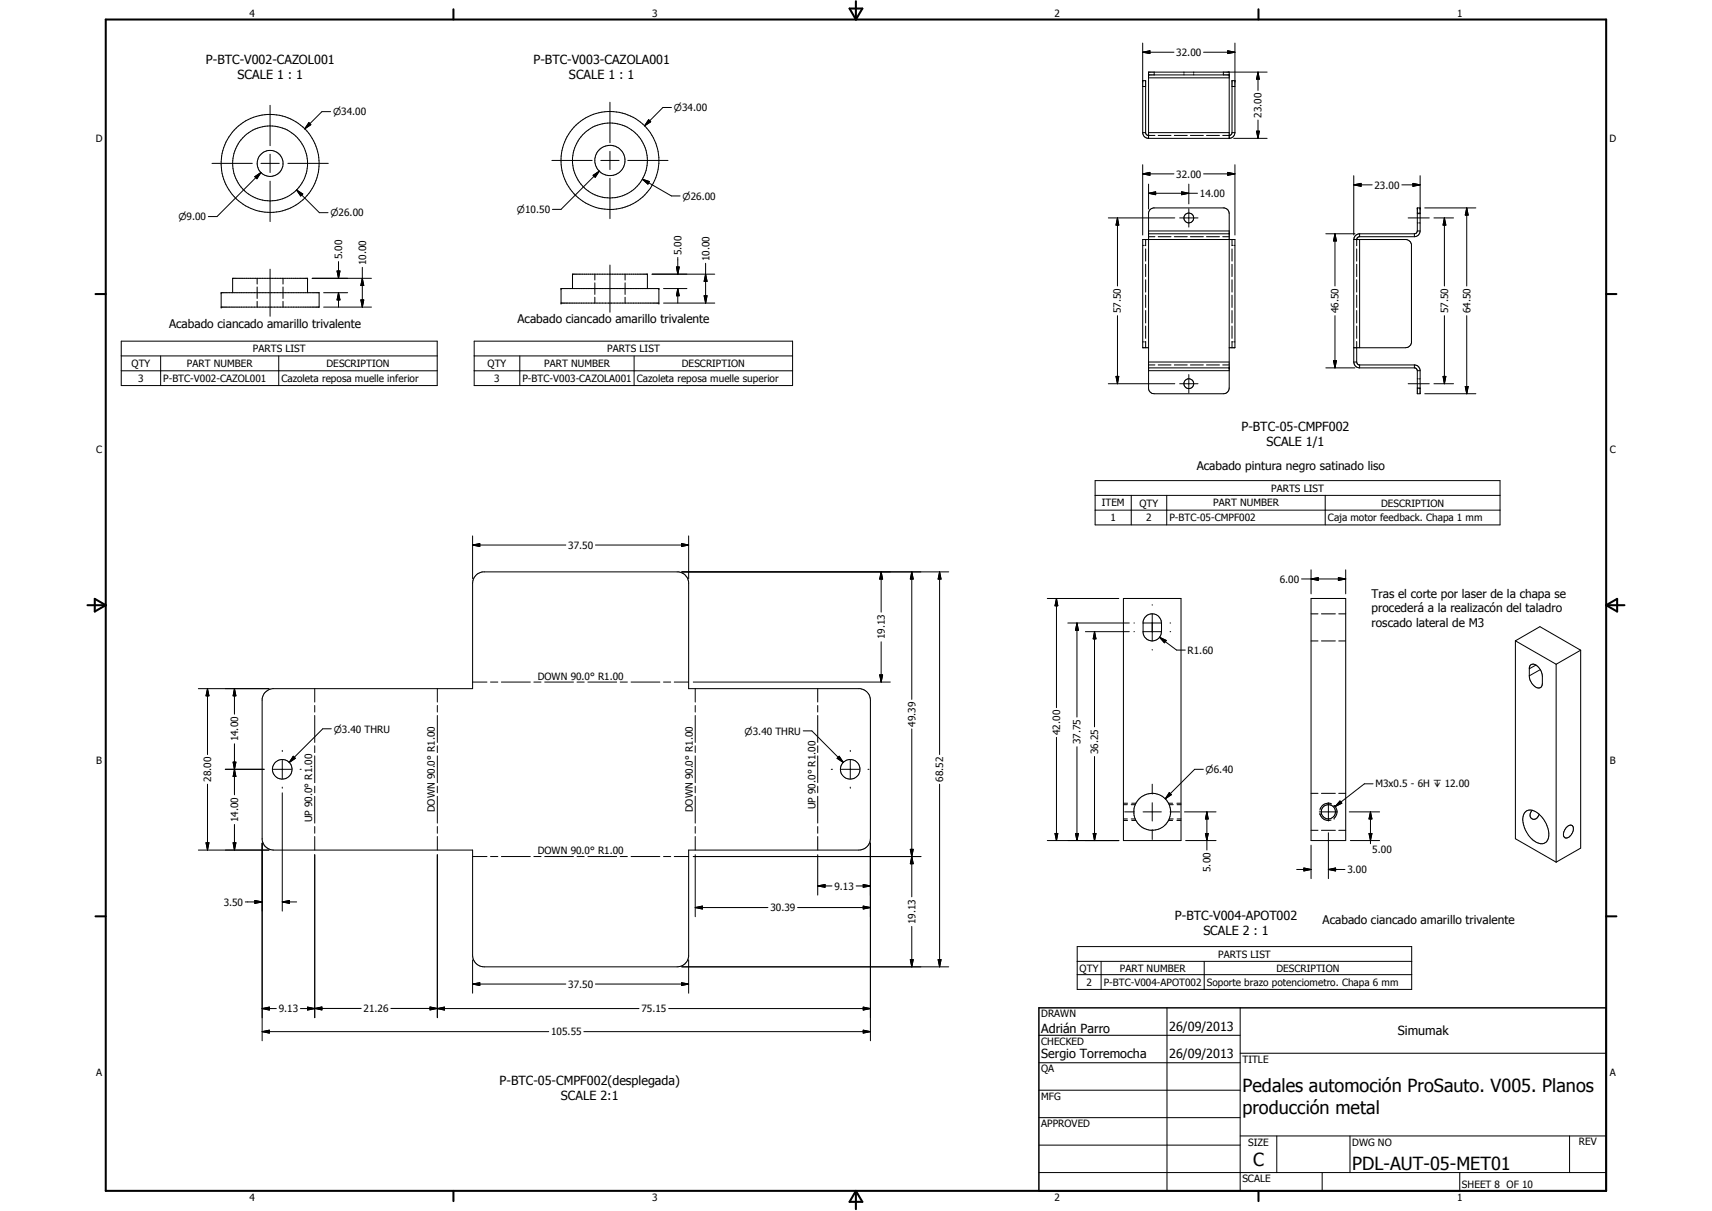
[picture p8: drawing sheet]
<svg xmlns="http://www.w3.org/2000/svg" width="594mm" height="420mm" viewBox="0 0 594 420" stroke-linecap="round" stroke-linejoin="round" font-family="sans-serif">
<g fill="none" stroke="#000" stroke-width=".35">
<path d="M396.5 18.1l2.5-.5v1zM396.5 14.9v31.1M396.5 18.1h10.9M417.7 18.1h10.8M426 17.6l2.5 .5-2.5 .5zM428.5 14.9v31.1M93.7 36.5v14M114.7 38.7h-3l-6 6M211.7 35.5v14M233 37.3h-3l-6.3 6.3M396.5 28h1v18.2l.8 .8h2.5M396.5 30h1"/>
<path d="M398.6 26h27.9M398.6 27h27.9M400.5 25v1M410.8 25v.3M410.8 25.7v.3M414.2 25v.3M414.2 25.7v.3M424.5 25v1M426.5 25v23M427.5 30h1M428.5 28h-1v18M436.5 25l.5 2.5h-1z"/>
<path d="M436.5 25v6.4M439.7 25h-41.1v23M73.6 56.7h13.9M90.5 59.9l-15.2 15.2h-3M90.5 56.7h6.4M93.7 53.5v6.4M99.9 56.7h14M107.2 42.5l.7 .8-2.2 1.4zM191.5 55.7h14M207.9 59.4l-13.2 13.2h-3M208.5 55.7h6.3M211.7 52.5v6.3"/>
<path d="M217.8 55.7h14M225.1 41.5l.7 .7-2.1 1.4zM396.5 57.1v24.4M396.5 46a2 2 0 0 0 2.1 2M396.5 46h1M398.6 46h27.9M398.6 48h27.9M401.9 47h4.5M407.5 47h4.5M413.1 47h4.5M418.7 47h4.5M426 59.8l2.5 .5-2.5 .5z"/>
<path d="M427.5 46l-.2 .6-.5 .4h-2.5M427.5 46h1M428.1 48h11.6M428.5 57.1v24.4M428.5 46a2 2 0 0 1-2 2M436 45.5h1l-.5 2.5zM436.5 41.7v6.3M88.4 61.3l2.1-1.4-1.4 2.1zM93.7 62.9v14M102.9 65.9l2.2 1.4-.8 .7zM102.9 65.9l7.9 7.9h3M205.8 60.8l2.1-1.4-1.4 2.1z"/>
<path d="M211.7 61.8v14.1M222.9 62.2l2.4 .8-.5 .9zM222.9 62.2l10.1 5.8h3M384.6 75.6h23.1M387.8 75.6l.4 2.5h-.9zM387.8 75.6v23.6M396.5 60.3l2.5-.5v1zM396.5 60.3h10.9M398.6 67.1l2.4-.6v1.1zM398.6 63.9v8.6M398.6 67.1h16.9M399 72.8l1.2-.7h24.7a1.98 1.98 0 0 1 1.6 2v60.5a2 2 0 0 1-2 2h-24a1.98 1.98 0 0 1-1.9-1.6v-61.2z"/>
<path d="M409.4 75.6h6.3M410 66.5l2.5 .6-2.5 .5zM412.5 63.9v6.8M412.5 72.4v6.4M417.7 60.3h10.8M469.8 64.1l2.5-.5v1zM469.8 61v20.5M469.8 64.1h6.4M486.4 64.1h6.4M488.6 75.6h7.4M490.3 63.6l2.5 .5-2.5 .5zM491.8 74.1h1"/>
<path d="M491.8 77.3h.3M491.8 73.9h.3M492.5 77.3h.3M492.5 73.9h.3M492.8 72.1h-1v8M492.8 61v19.1M494.4 72.1h17.7M497.6 75.6h6.8M501.2 75.6l.5 2.5h-.9zM501.2 75.6v23.6M509 72.1l.5 2.5h-1zM509 72.1v27.1"/>
<path d="M89.2 96.6v2M89.2 99.6v3.9M93.7 93.4v16.3M98.2 96.6v2M98.2 99.6v3.9M108.3 96.6h20.6M117 94h1l-.5 2.6zM117.5 90.8v5.8M125.7 96.6l.5 2.5h-1zM125.7 92.8v13.8M206.4 95.1v2.1M206.4 98.1v4.1"/>
<path d="M211.7 91.9v16.4M216.9 95.1v2.1M216.9 98.1v4.1M226.3 95.1h21.7M234.7 92.6h1l-.5 2.5zM235.2 89.3v5.8M244.8 95.1l.6 2.5h-1.1zM244.8 91.4v13.8M396.5 85.1h.4M397.2 85.1h.3M397.5 83.1v2.2M397.5 86.4v4.2"/>
<path d="M397.5 91.7v4.3M397.5 97.1v4.2M398.6 81.1h27.9M398.6 80.1h27.9M398.6 82.1h2.2M401.9 82.1h4.5M407.5 82.1h4.5M413.1 82.1h4.5M418.7 82.1h4.5M424.3 82.1h2.2M427.5 85.1h.4M427.5 83.1v2.2"/>
<path d="M427.5 86.4v4.2M427.5 91.7v4.3M427.5 97.1v4.2M428.2 85.1h.3M460.1 81.1h10.1M463.2 81.1l.6 2.5h-1.1zM463.2 81.1v18.1M469.8 83.1h18a2.2 2.2 0 0 1 2 1.7v34.2l-.3 .6-.7 .8-1 .2h-18M469.8 83.1v42.5M470.8 86.4v4.2M470.8 91.7v4.3M470.8 97.1v4.2"/>
<path d="M471.8 81.1h19M471.8 82.1h19M471.8 81.1v1M471.8 83.1v37.5M471.8 82.1l-.6 .2-.4 .6v2.4M471.8 81.1a2.07 2.07 0 0 0-2 2M490.8 81.1v1M491.8 80.1h1M491.8 80.1l-.4 .8-.6 .2M492.8 80.1a2 2 0 0 1-2 2M42.1 118.4h109.6v15.4h-109.6zM76.7 101.6h34v5h-34z"/>
<path d="M80.7 101.6v-5h26v5M89.2 104.6v2M98.2 104.6v2M112.3 101.6h8.3M112.3 106.6h16.6M117.5 101.6l.5 2.5h-1zM117.5 101.6v5M125.2 104.1h1l-.5 2.5zM164.5 118.4h110.5v15.4h-110.5zM194.7 100.1h33.9v5.1h-33.9zM198.7 100.1v-5h26v5M206.4 103.1v2.1"/>
<path d="M216.9 103.1v2.1M230.2 100.1h8.2M230.2 105.2h17.8M235.2 100.1l.5 2.5h-1zM235.2 100.1v5.1M244.3 102.6h1.1l-.6 2.6zM387.8 109.5v23.6M396.5 118.6h.4M397.2 118.6h.3M397.5 102.4v4.3M397.5 107.7v4.4M397.5 113.1v4.3"/>
<path d="M397.5 118.5v2.1M427.5 118.6h.4M427.5 102.4v4.3M427.5 107.7v4.4M427.5 113.1v4.3M427.5 118.5v2.1M428.2 118.6h.3M463.2 109.5v18.1M470.8 102.4v4.3M470.8 107.7v4.4M470.8 113.1v4.3M470.8 118.5v7.1"/>
<path d="M501.2 109.5v23.6M509 109.5v27.1M42.1 123.5h109.6M42.1 128.7h109.6M55.7 123.5v10.3M96.7 123.5v10.3M164.5 123.5h110.5M164.5 128.7h110.5M180.4 123.5v10.3M220 123.5v10.3M384.6 133.1h23.1M387.3 130.6h.9l-.4 2.5z"/>
<path d="M398.6 120.6h-2.1v-37.5h32v37.5h-2M398.6 128.6h27.9M398.6 127.6h27.9M398.6 125.6h27.9M398.6 126.6h2.2M401.9 126.6h4.5M407.5 126.6h4.5M409.4 133.1h6.3M412.5 130v6.3M413.1 126.6h4.5M418.7 126.6h4.5M424.3 126.6h2.2"/>
<path d="M460.1 127.6h10.1M462.7 125.1h1.1l-.6 2.5zM469.8 125.6h1M469.8 125.6a2.09 2.09 0 0 0 2 2M470.8 125.6l.2 .6 .5 .4h19.3M471.8 127.6h19.2l.4 .2 .4 .8M471.8 126.6v1M488.6 133.1h7.4M490.8 126.6v1M490.8 126.6a2 2 0 0 1 2 2M491.8 128.6v8h1v-8M491.8 131.4h.3"/>
<path d="M491.8 128.6h1M491.8 134.6h1M491.8 134.8h.3M492.5 131.4h.3M492.5 134.8h.3M494.4 136.6h17.7M497.6 133.1h6.8M500.8 130.6h.9l-.5 2.5zM508.5 134.1h1l-.5 2.5zM380 166.8h140.5v15.3h-140.5zM380 171.9h140.5M380 177h140.5"/>
<path d="M392.6 171.9v10.2M404.9 171.9v10.2M459.9 171.9v10.2M164 189.1l2.5-.5v1zM164 185.9v14.9M164 189.1h32.3M206.6 189.1h32.4M236.5 188.6l2.5 .5-2.5 .5zM236.6 198.4h92.6M239 185.9v14.9M305.8 198.4l.5 2.5h-1zM305.8 198.4v14"/>
<path d="M316.4 198.4l.5 2.5h-1zM316.4 198.4v44.3M326 198.4l.6 2.5h-1.1zM326 198.4v63.4M454.9 197.7v8.3M467 197.7v8.3M363.4 207.6h24.8M366.6 207.6l.5 2.6h-1zM366.6 207.6v37.9M370.5 216.2h21.4M373.7 216.2l.5 2.5h-1zM373.7 216.2v32.6"/>
<path d="M376.6 219.2h15.3M379.8 219.2l.5 2.5h-1zM379.8 219.2v33M389.8 207.6h20v84h-20zM393.5 219.2h.2M393.5 216.2h.2M396.7 219.2h6.3M396.7 216.2h6.3M399.8 209.8v.2M399.8 213v9.3M403 216.2v3M403 216.2a3.2 3.2 0 0 0-3-3.2 3.2 3.2 0 0 0-3.3 2.7v3.9a3.2 3.2 0 0 0 3.4 2.8 3.2 3.2 0 0 0 2.9-3.2"/>
<path d="M406 219.2h.2M406 216.2h.2M451.6 200.9h15.4M454.9 200.9l2.5-.5v1zM454.9 213h2.5M454.9 207.6h12.1v84h-12.1zM458.5 213h4.9M464.4 200.4l2.6 .5-2.6 .5zM464.6 213h2.4M68.8 238.9h24.5M72 238.9l.5 2.5h-1zM72 238.9v22.9"/>
<path d="M81.4 238.9l.5 2.5h-1zM81.4 238.9v8.9M109.2 238.9v4.7M151.8 238.9v4.7M164 236.6h5M170.2 236.6h2.6M174 236.6h10M185.2 236.6h2.5M189 236.6h10M200.2 236.6h2.5M204 236.6h10M215.2 236.6h2.5"/>
<path d="M219 236.6h10M230.2 236.6h2.5M234 236.6h5M240.6 236.6h68.3M241.3 238.9v4.7M283.8 238.9v4.7M305.3 234.1h1l-.5 2.5zM305.8 222.7v13.9M399.8 225.3v.3M402.4 221.1l2.3 1.1-.6 .8zM402.4 221.1l5.9 4.5h3M454.9 222.4h2.5"/>
<path d="M458.5 222.4h4.9M464.6 222.4h2.4M525.9 222.3v68.7l14.1 8.1M525.9 222.3l8.5-4.9 14.1 8.2M525.9 222.3l14.1 8.2M531 230.9a1.88 1.88 0 0 1 3 .7l.9 1.5a7.3 7.3 0 0 1 .3 4 1.49 1.49 0 0 1-1 1.6 1.49 1.49 0 0 1-1.7-.6l-.9-.9a7 7 0 0 1-.9-5.5zM533 230.8l-2.3 1.2M534.5 232.3l-3.8 2.2M540 230.5v68.6M548.5 225.6v68.7l-8.5 4.8M548.5 225.6l-8.5 4.9M81.4 258.1v17.7"/>
<path d="M91.9 240.3l1.2-.9 1.4-.5h69.5v-36.5a4.1 4.1 0 0 1 3.5-4h68a4 4 0 0 1 3.5 3.5v37h59.5a4.1 4.1 0 0 1 3.5 4v48a4 4 0 0 1-4 4h-59v37a4 4 0 0 1-4 3.5h-67a4 4 0 0 1-4-3.9v-36.6h-69.1a4.1 4.1 0 0 1-3.9-3.5v-49zM109.2 244.8v2.3M109.2 248.2v9.4M109.2 258.7v2.4M115 252.9h-3l-11.6 11.6M151.8 244.8v2.3M151.8 248.2v9.4M151.8 258.7v2.4M241.3 244.8v2.3M241.3 248.2v9.4M241.3 258.7v2.4M278.7 253.6h3l10.9 10.9"/>
<path d="M283.8 244.8v2.3M283.8 248.2v9.4M283.8 258.7v2.4M316.4 252.9v58.2M366.6 255.8v35.8M373.7 259.1v32.5M72 272.1v22.8M78.2 266.9h13.6M80.9 264.4h1l-.5 2.5zM81.4 266.9l.5 2.5h-1zM94.8 266.9h6.3M98 260.3v.4"/>
<path d="M98 263.7v6.4M98 273.1v.4M98 275.1v41M101.8 262.4l.7 .7-2.1 1.4zM104.1 266.9h.4M109.2 262.3v9.3M109.2 272.8v2.3M109.2 276.3v9.3M151.8 262.3v9.3M151.8 272.8v2.3M151.8 276.3v9.3M241.3 262.3v9.3"/>
<path d="M241.3 272.8v2.3M241.3 276.3v9.3M283.8 262.3v9.3M283.8 272.8v2.3M283.8 276.3v9.3M288.5 266.9h.4M290.5 263.1l.7-.7 1.4 2.1zM291.9 266.9h6.3M295.1 260.3v.4M295.1 263.7v6.4M295.1 273.1v.4M301.2 266.9h.4"/>
<path d="M326 272.1v63.3M379.8 262.5v29.1M389.8 279.2h1.4M389.8 278.7h1.5M392.6 279.2h1.3M392.7 278.7h1.5M394.2 278.7l-.3 .6a6.5 6.5 0 0 0 0 4.8M394.2 278.7a6.4 6.4 0 0 1 9.7-2 6.4 6.4 0 0 1 0 9.9 6.4 6.4 0 0 1-9.7-2M399.8 272.1v3.4M399.8 278.5v6.4M405.5 278.7h1.4M405.7 279.2h1.4"/>
<path d="M405.8 275l.7 .7-2.1 1.5zM408.4 278.7h1.4M408.5 279.2h1.3M417.6 266.9h-3l-10.2 10.3M454.9 275.3h2.5M458.5 275.3h4.9M461 278.5v6.4M461.9 278.8h.1M461.9 278.8a2.95 2.95 0 0 0-3.9 2.3M462.9 279.4h.1M462.9 279.4a2.96 2.96 0 0 1 0 4.5M464.6 275.3h2.4"/>
<path d="M465 277.9l.6 .8-2.3 1.1zM476.5 271.9h-3.1l-10.1 7.9M68.8 294.9h24.5M71.5 292.4h1l-.5 2.5zM80.9 292.4h1l-.5 2.5zM81.4 286v8.9M91 292.5v68.6M109.2 286.8v2.3M109.2 290.2v4.7M109.2 296.5v56.6M151.8 286.8v2.3M151.8 290.2v4.7"/>
<path d="M151.8 296.5v56.6M164 297.2h5M170.2 297.2h2.6M174 297.2h10M185.2 297.2h2.5M189 297.2h10M200.2 297.2h2.5M204 297.2h10M215.2 297.2h2.5M219 297.2h10M230.2 297.2h2.5M234 297.2h5"/>
<path d="M240.6 297.2h79M241.3 286.8v2.3M241.3 290.2v4.7M241.3 296.5v21.6M283.8 286.8v2.3M283.8 290.2v4.7M283.8 296.5v14.1M302 292.5v68.6M315.9 294.7h1l-.5 2.5zM315.9 294.7l1 5h-1l1-5zM316.4 297.2l.5 2.5h-1zM363.4 291.6h24.8"/>
<path d="M366.1 289.2h1l-.5 2.4zM373.2 289.2h1l-.5 2.4zM379.3 289.2h1l-.5 2.4zM389.8 284.1h1.4M389.8 284.6h1.5M390.3 281.7h3.4M392.6 284.1h1.3M392.7 284.6h1.5M393.9 284.1l.3 .5M396.7 281.7h6.3M399.8 287.8v3.5M405.5 284.6h1.4"/>
<path d="M405.7 284.1h1.4M406 281.7h3.4M408.4 284.6h1.4M408.5 284.1h1.3M411 281.7h11M411.4 291.6h10.6M418.3 289.2h1l-.5 2.4zM418.8 281.7l.5 2.4h-1zM418.8 281.7v13.2M454.9 293.2v11.6M454.9 288.1h2.5M457.8 281.7h6.3"/>
<path d="M458 282.3h.1M458 282.3a2.95 2.95 0 0 0 3.9 2.2M458.5 288.1h4.9M461 288.9v15.9M462.9 283.9h.1M464.6 288.1h2.4M468.2 281.7h10.5M468.6 291.6h10.1M475.1 289.2h1l-.5 2.4zM475.6 281.7l.5 2.4h-1zM475.6 281.7v11M529.2 281.9a3.2 3.2 0 0 1 4.5 .3 8.8 8.8 0 0 1 3.3 9.3 2.65 2.65 0 0 1-4.2 .6 9.3 9.3 0 0 1-4.2-9.2z"/>
<path d="M531.7 281.1a1.68 1.68 0 0 0-.8 1.8 1.68 1.68 0 0 0 1.4 1.4 2.18 2.18 0 0 0 1.8-1.8M543.5 287.2a1.38 1.38 0 0 1 1.1-.9 1.38 1.38 0 0 1 1.3 .6 3.2 3.2 0 0 1-2.6 3.8h-.3a2.52 2.52 0 0 1 .5-3.5zM85.1 312.9h5.9M88.4 312.4l2.6 .5-2.6 .5zM98 312.9l2.5-.5v1zM98 312.9h4.9M241.3 314.9l2.4-.5v1zM241.3 314.9h25.2M276.8 314.9h25.2M283.8 307.4l2.5-.5v.9zM283.8 307.4h4.9M297.1 307.4h4.9"/>
<path d="M299.5 306.9l2.5 .5-2.5 .4zM299.5 314.4l2.5 .5-2.5 .5zM450 301.7h4.9M452.5 301.2l2.4 .5-2.4 .5zM461 301.7l2.5-.5v1zM461 301.7h5.7M164 333v11.6M236.6 335.4h92.6M239 333v11.6M315.9 333h1l-.5 2.4zM316.4 321.4v14M325.5 333h1.1l-.6 2.4z"/>
<path d="M373.8 328.4h116.1v14.9h-116.1zM373.8 333.5h116.1M373.8 338.2h116.1M382.1 333.5v9.8M417.9 333.5v9.8M91 349.9l2.5-.5v1zM91 357.9l2.5-.5v1zM91 349.9h4.9M91 357.9h99.4M104.3 349.9h4.9M106.7 349.4l2.5 .5-2.5 .5zM106.7 349.4v1l5-1v1z"/>
<path d="M109.2 349.9l2.5-.5v1zM109.2 349.9h16.1M135.6 349.9h16.2M149.2 349.4l2.6 .5-2.6 .5zM151.8 349.9l2.4-.5v1zM151.8 349.9h69.9M164 341.4l2.5-.4v.9zM164 341.4h32.3M202.6 357.9h99.4M206.6 341.4h32.4M232 349.9h70M236.5 341l2.5 .4-2.5 .5z"/>
<path d="M299.5 349.4l2.5 .5-2.5 .5zM299.5 357.4l2.5 .5-2.5 .5zM360.5 359.2h69.9M405 349.7v63.5M430.4 349.7v63.5M360.5 368.7h69.9M360.5 378.2h69.9M430.4 365.4h127M360.5 387.8h69.9M360.5 397.3h69.9M430.4 394.1h127M443.1 394.1v12.7"/>
<path d="M468.5 394.1v12.7M544.7 394.1v12.7M360.5 406.8h196.9M458.8 406.8v6.4M506.6 406.8v6.4"/>
<circle cx="93.7" cy="56.7" r="17"/>
<circle cx="93.7" cy="56.7" r="13"/>
<circle cx="93.7" cy="56.7" r="4.5"/>
<circle cx="211.6" cy="55.7" r="5.3"/>
<circle cx="211.6" cy="55.7" r="13"/>
<circle cx="211.7" cy="55.7" r="17"/>
<circle cx="412.5" cy="75.6" r="1.7"/>
<circle cx="412.5" cy="133.1" r="1.7"/>
<circle cx="97.9" cy="266.9" r="3.4"/>
<circle cx="295" cy="266.9" r="3.4"/>
<circle cx="460.9" cy="281.6" r="2.47"/>
</g>
<g fill="#000">
<circle cx="398.6" cy="26" r=".18"/>
<circle cx="398.6" cy="25" r=".18"/>
<circle cx="491.8" cy="72.1" r=".18"/>
<circle cx="492.8" cy="72.1" r=".18"/>
<circle cx="106.7" cy="96.6" r=".18"/>
<circle cx="198.7" cy="95.1" r=".18"/>
<circle cx="76.7" cy="101.6" r=".18"/>
<circle cx="76.7" cy="106.6" r=".18"/>
<circle cx="194.7" cy="100.1" r=".18"/>
<circle cx="194.7" cy="105.2" r=".18"/>
<circle cx="228.6" cy="105.2" r=".18"/>
<circle cx="228.6" cy="100.1" r=".18"/>
<circle cx="398.6" cy="127.6" r=".18"/>
<circle cx="426.5" cy="127.6" r=".18"/>
</g>
<g fill="none" stroke="#000" stroke-width=".71">
<path d="M36.7 6.8h520.7v406.4h-520.7zM157.3 3.2v3.6M294.8 3h4.4l-2.2 3.8zM297 .4v6.4M436.7 3.2v3.6M33.1 102h3.6M557.4 102h3.5M30.3 210h6.4M32.9 207.8l3.8 2.2-3.8 2.2zM557.4 210h6.3M557.4 210l3.8-2.2v4.4zM33.1 317.9h3.6"/>
<path d="M557.4 317.9h3.5M157.3 413.2v3.5M297 413.2v6.3M297 413.2l2.2 3.8h-4.4zM436.7 413.2v3.5"/>
</g>
<path d="M360.5 349.7h196.9v63.5h-196.9z" fill="none" stroke="#000" stroke-width=".51"/>
<g fill="#000">
<path d="M396.5 18.1l2.5-.5v1zM426 17.6l2.5 .5-2.5 .5zM436.5 25l.5 2.5h-1zM107.2 42.5l.7 .8-2.2 1.4zM225.1 41.5l.7 .7-2.1 1.4zM396.5 60.3l2.5-.5v1zM436 45.5h1l-.5 2.5zM88.4 61.3l2.1-1.4-1.4 2.1zM102.9 65.9l2.2 1.4-.8 .7zM205.8 60.8l2.1-1.4-1.4 2.1zM222.9 62.2l2.4 .8-.5 .9zM387.8 75.6l.4 2.5h-.9z"/>
<path d="M398.6 67.1l2.4-.6v1.1zM410 66.5l2.5 .6-2.5 .5zM426 59.8l2.5 .5-2.5 .5zM469.8 64.1l2.5-.5v1zM490.3 63.6l2.5 .5-2.5 .5zM501.2 75.6l.5 2.5h-.9zM509 72.1l.5 2.5h-1zM117 94h1l-.5 2.6zM125.7 96.6l.5 2.5h-1zM234.7 92.6h1l-.5 2.5zM244.8 95.1l.6 2.5h-1.1zM463.2 81.1l.6 2.5h-1.1z"/>
<path d="M117.5 101.6l.5 2.5h-1zM125.2 104.1h1l-.5 2.5zM235.2 100.1l.5 2.5h-1zM244.3 102.6h1.1l-.6 2.6zM387.3 130.6h.9l-.4 2.5zM462.7 125.1h1.1l-.6 2.5zM500.8 130.6h.9l-.5 2.5zM508.5 134.1h1l-.5 2.5zM164 189.1l2.5-.5v1zM236.5 188.6l2.5 .5-2.5 .5zM305.8 198.4l.5 2.5h-1zM316.4 198.4l.5 2.5h-1z"/>
<path d="M326 198.4l.6 2.5h-1.1zM366.6 207.6l.5 2.6h-1zM373.7 216.2l.5 2.5h-1zM454.9 200.9l2.5-.5v1zM464.4 200.4l2.6 .5-2.6 .5zM305.3 234.1h1l-.5 2.5zM379.8 219.2l.5 2.5h-1zM402.4 221.1l2.3 1.1-.6 .8zM72 238.9l.5 2.5h-1zM81.4 238.9l.5 2.5h-1zM80.9 264.4h1l-.5 2.5zM81.4 266.9l.5 2.5h-1z"/>
<path d="M101.8 262.4l.7 .7-2.1 1.4zM290.5 263.1l.7-.7 1.4 2.1zM405.8 275l.7 .7-2.1 1.5zM465 277.9l.6 .8-2.3 1.1zM71.5 292.4h1l-.5 2.5zM80.9 292.4h1l-.5 2.5zM315.9 294.7h1l-.5 2.5zM316.4 297.2l.5 2.5h-1zM366.1 289.2h1l-.5 2.4zM373.2 289.2h1l-.5 2.4zM379.3 289.2h1l-.5 2.4zM418.3 289.2h1l-.5 2.4z"/>
<path d="M418.8 281.7l.5 2.4h-1zM475.1 289.2h1l-.5 2.4zM475.6 281.7l.5 2.4h-1zM88.4 312.4l2.6 .5-2.6 .5zM98 312.9l2.5-.5v1zM241.3 314.9l2.4-.5v1zM283.8 307.4l2.5-.5v.9zM299.5 306.9l2.5 .5-2.5 .4zM299.5 314.4l2.5 .5-2.5 .5zM452.5 301.2l2.4 .5-2.4 .5zM461 301.7l2.5-.5v1zM315.9 333h1l-.5 2.4z"/>
<path d="M325.5 333h1.1l-.6 2.4zM91 349.9l2.5-.5v1zM91 357.9l2.5-.5v1zM106.7 349.4l2.5 .5-2.5 .5zM109.2 349.9l2.5-.5v1zM149.2 349.4l2.6 .5-2.6 .5zM151.8 349.9l2.4-.5v1zM164 341.4l2.5-.4v.9zM236.5 341l2.5 .4-2.5 .5zM299.5 349.4l2.5 .5-2.5 .5zM299.5 357.4l2.5 .5-2.5 .5z"/>
</g>
<g font-size="6.3">
<text x="431.1" y="379">Pedales automoción ProSauto. V005. Planos</text>
<text x="431.1" y="386.5">producción metal</text>
<text x="434.8" y="404.7">C</text>
<text x="469.2" y="406">PDL-AUT-05-MET01</text>
</g>
<g font-size="4.4">
<text x="71.4" y="22.1">P-BTC-V002-CAZOL001</text>
<text x="185.1" y="22.2">P-BTC-V003-CAZOLA001</text>
<text x="82.5" y="27.3">SCALE 1 : 1</text>
<text x="197.4" y="27.4">SCALE 1 : 1</text>
<text x="430.8" y="149.6">P-BTC-05-CMPF002</text>
<text x="439.5" y="154.9">SCALE 1/1</text>
<text x="407.7" y="319.2">P-BTC-V004-APOT002</text>
<text x="417.6" y="324.4">SCALE 2 : 1</text>
<text x="361.3" y="358.4">Adrián Parro</text>
<text x="405.7" y="357.7">26/09/2013</text>
<text x="485" y="359.2">Simumak</text>
<text x="361.3" y="367.1">Sergio Torremocha</text>
<text x="405.7" y="367.2">26/09/2013</text>
<text x="173.3" y="376.4">P-BTC-05-CMPF002(desplegada)</text>
<text x="194.6" y="381.6">SCALE 2:1</text>
</g>
<g font-size="4.1">
<text x="58.7" y="113.9">Acabado ciancado amarillo trivalente</text>
<text x="179.5" y="111.9">Acabado ciancado amarillo trivalente</text>
<text x="415.3" y="163.2">Acabado pintura negro satinado liso</text>
<text x="475.9" y="207.5">Tras el corte por laser de la chapa se</text>
<text x="475.9" y="212.4">procederá a la realizacón del taladro</text>
<text x="475.9" y="217.4">roscado lateral de M3</text>
<text x="458.9" y="320.5">Acabado ciancado amarillo trivalente</text>
</g>
<g font-size="3.5">
<text x="86.6" y="5.8">4</text>
<text x="226.3" y="5.8">3</text>
<text x="365.9" y="5.8">2</text>
<text x="505.6" y="5.8">1</text>
<text x="408.2" y="19.4">32.00</text>
<text x="437.8" y="40.9" transform="rotate(-90 437.8 40.9)">23.00</text>
<text x="33.3" y="49.4">D</text>
<text x="558.5" y="49.4">D</text>
<text x="408.2" y="61.6">32.00</text>
<text x="477" y="65.4">23.00</text>
<text x="416.4" y="68.4">14.00</text>
<text x="236.5" y="88.6" transform="rotate(-90 236.5 88.6)">5.00</text>
<text x="118.8" y="90" transform="rotate(-90 118.8 90)">5.00</text>
<text x="127" y="92" transform="rotate(-90 127 92)">10.00</text>
<text x="246.2" y="90.6" transform="rotate(-90 246.2 90.6)">10.00</text>
<text x="389" y="108.8" transform="rotate(-90 389 108.8)">57.50</text>
<text x="464.5" y="108.8" transform="rotate(-90 464.5 108.8)">46.50</text>
<text x="502.5" y="108.8" transform="rotate(-90 502.5 108.8)">57.50</text>
<text x="510.2" y="108.8" transform="rotate(-90 510.2 108.8)">64.50</text>
<text x="87.8" y="122.3">PARTS LIST</text>
<text x="210.7" y="122.3">PARTS LIST</text>
<text x="45.7" y="127.4">QTY</text>
<text x="64.8" y="127.3">PART NUMBER</text>
<text x="113.3" y="127.4">DESCRIPTION</text>
<text x="169.2" y="127.4">QTY</text>
<text x="188.8" y="127.3">PART NUMBER</text>
<text x="236.6" y="127.4">DESCRIPTION</text>
<text x="48" y="132.5">3</text>
<text x="56.7" y="132.5">P-BTC-V002-CAZOL001</text>
<text x="97.7" y="132.5">Cazoleta reposa muelle inferior</text>
<text x="171.5" y="132.5">3</text>
<text x="181.3" y="132.5">P-BTC-V003-CAZOLA001</text>
<text x="221" y="132.5">Cazoleta reposa muelle superior</text>
<text x="33.4" y="157.3">C</text>
<text x="558.6" y="157.3">C</text>
<text x="441.1" y="170.6">PARTS LIST</text>
<text x="382.3" y="175.7">ITEM</text>
<text x="395.4" y="175.8">QTY</text>
<text x="421" y="175.7">PART NUMBER</text>
<text x="479.2" y="175.8">DESCRIPTION</text>
<text x="385.3" y="180.9">1</text>
<text x="397.8" y="180.9">2</text>
<text x="405.8" y="180.9">P-BTC-05-CMPF002</text>
<text x="460.8" y="180.9">Caja motor feedback. Chapa 1 mm</text>
<text x="197.2" y="190.4">37.50</text>
<text x="444.1" y="202.2">6.00</text>
<text x="307" y="221.9" transform="rotate(-90 307 221.9)">19.13</text>
<text x="412.1" y="226.9">R1.60</text>
<text x="186.6" y="235.8">DOWN 90.0° R1.00</text>
<text x="82.7" y="257.3" transform="rotate(-90 82.7 257.3)">14.00</text>
<text x="317.7" y="252.1" transform="rotate(-90 317.7 252.1)">49.39</text>
<text x="367.9" y="255" transform="rotate(-90 367.9 255)">42.00</text>
<text x="375" y="258.3" transform="rotate(-90 375 258.3)">37.75</text>
<text x="381.1" y="261.7" transform="rotate(-90 381.1 261.7)">36.25</text>
<text x="33.4" y="265.2">B</text>
<text x="558.6" y="265.2">B</text>
<text x="73.3" y="271.3" transform="rotate(-90 73.3 271.3)">28.00</text>
<text x="327.3" y="271.3" transform="rotate(-90 327.3 271.3)">68.52</text>
<text x="477.3" y="273.2">M3x0.5 - 6H x 12.00</text>
<text x="150.9" y="281.9" transform="rotate(-90 150.9 281.9)">DOWN 90.0° R1.00</text>
<text x="240.4" y="281.9" transform="rotate(-90 240.4 281.9)">DOWN 90.0° R1.00</text>
<text x="282.9" y="280.8" transform="rotate(-90 282.9 280.8)">UP 90.0° R1.00</text>
<text x="82.7" y="285.3" transform="rotate(-90 82.7 285.3)">14.00</text>
<text x="108.4" y="285.3" transform="rotate(-90 108.4 285.3)">UP 90.0° R1.00</text>
<text x="186.6" y="296.3">DOWN 90.0° R1.00</text>
<text x="476.2" y="296.1">5.00</text>
<text x="420.1" y="302.6" transform="rotate(-90 420.1 302.6)">5.00</text>
<text x="467.6" y="302.9">3.00</text>
<text x="289.6" y="308.7">9.13</text>
<text x="77.6" y="314.2">3.50</text>
<text x="267.3" y="316.1">30.39</text>
<text x="317.7" y="320.6" transform="rotate(-90 317.7 320.6)">19.13</text>
<text x="422.7" y="332.3">PARTS LIST</text>
<text x="374.6" y="337.1">QTY</text>
<text x="388.6" y="337.1">PART NUMBER</text>
<text x="442.9" y="337.1">DESCRIPTION</text>
<text x="197.2" y="342.7">37.50</text>
<text x="377" y="342.1">2</text>
<text x="383" y="342.1">P-BTC-V004-APOT002</text>
<text x="418.8" y="342.1">Soporte brazo potenciometro. Chapa 6 mm</text>
<text x="96.7" y="351.2">9.13</text>
<text x="126.1" y="351.2">21.26</text>
<text x="222.6" y="351.2">75.15</text>
<text x="361.3" y="353">DRAWN</text>
<text x="191.2" y="359.2">105.55</text>
<text x="361.3" y="362.5">CHECKED</text>
<text x="431.1" y="368.7">TITLE</text>
<text x="33.4" y="373.2">A</text>
<text x="361.3" y="372.1">QA</text>
<text x="558.6" y="373.2">A</text>
<text x="361.3" y="381.6">MFG</text>
<text x="361.3" y="391.1">APPROVED</text>
<text x="433.1" y="397.5">SIZE</text>
<text x="469.2" y="397.5">DWG NO</text>
<text x="547.9" y="397.4">REV</text>
<text x="431.1" y="410.2">SCALE</text>
<text x="507.3" y="412.3">SHEET 8 OF 10</text>
<text x="86.6" y="416.7">4</text>
<text x="226.3" y="416.7">3</text>
<text x="365.9" y="416.7">2</text>
<text x="505.6" y="416.7">1</text>
</g>
<g font-size="3.3">
<text x="115.6" y="40">n34.00</text>
<text x="233.8" y="38.6">n34.00</text>
<text x="236.8" y="69.3">n26.00</text>
<text x="61.9" y="76.4">n9.00</text>
<text x="114.6" y="75.1">n26.00</text>
<text x="179.4" y="73.9">n10.50</text>
<text x="115.8" y="254.2">n3.40 THRU</text>
<text x="258.4" y="254.8">n3.40 THRU</text>
<text x="418.4" y="268.1">n6.40</text>
</g>
</svg>
